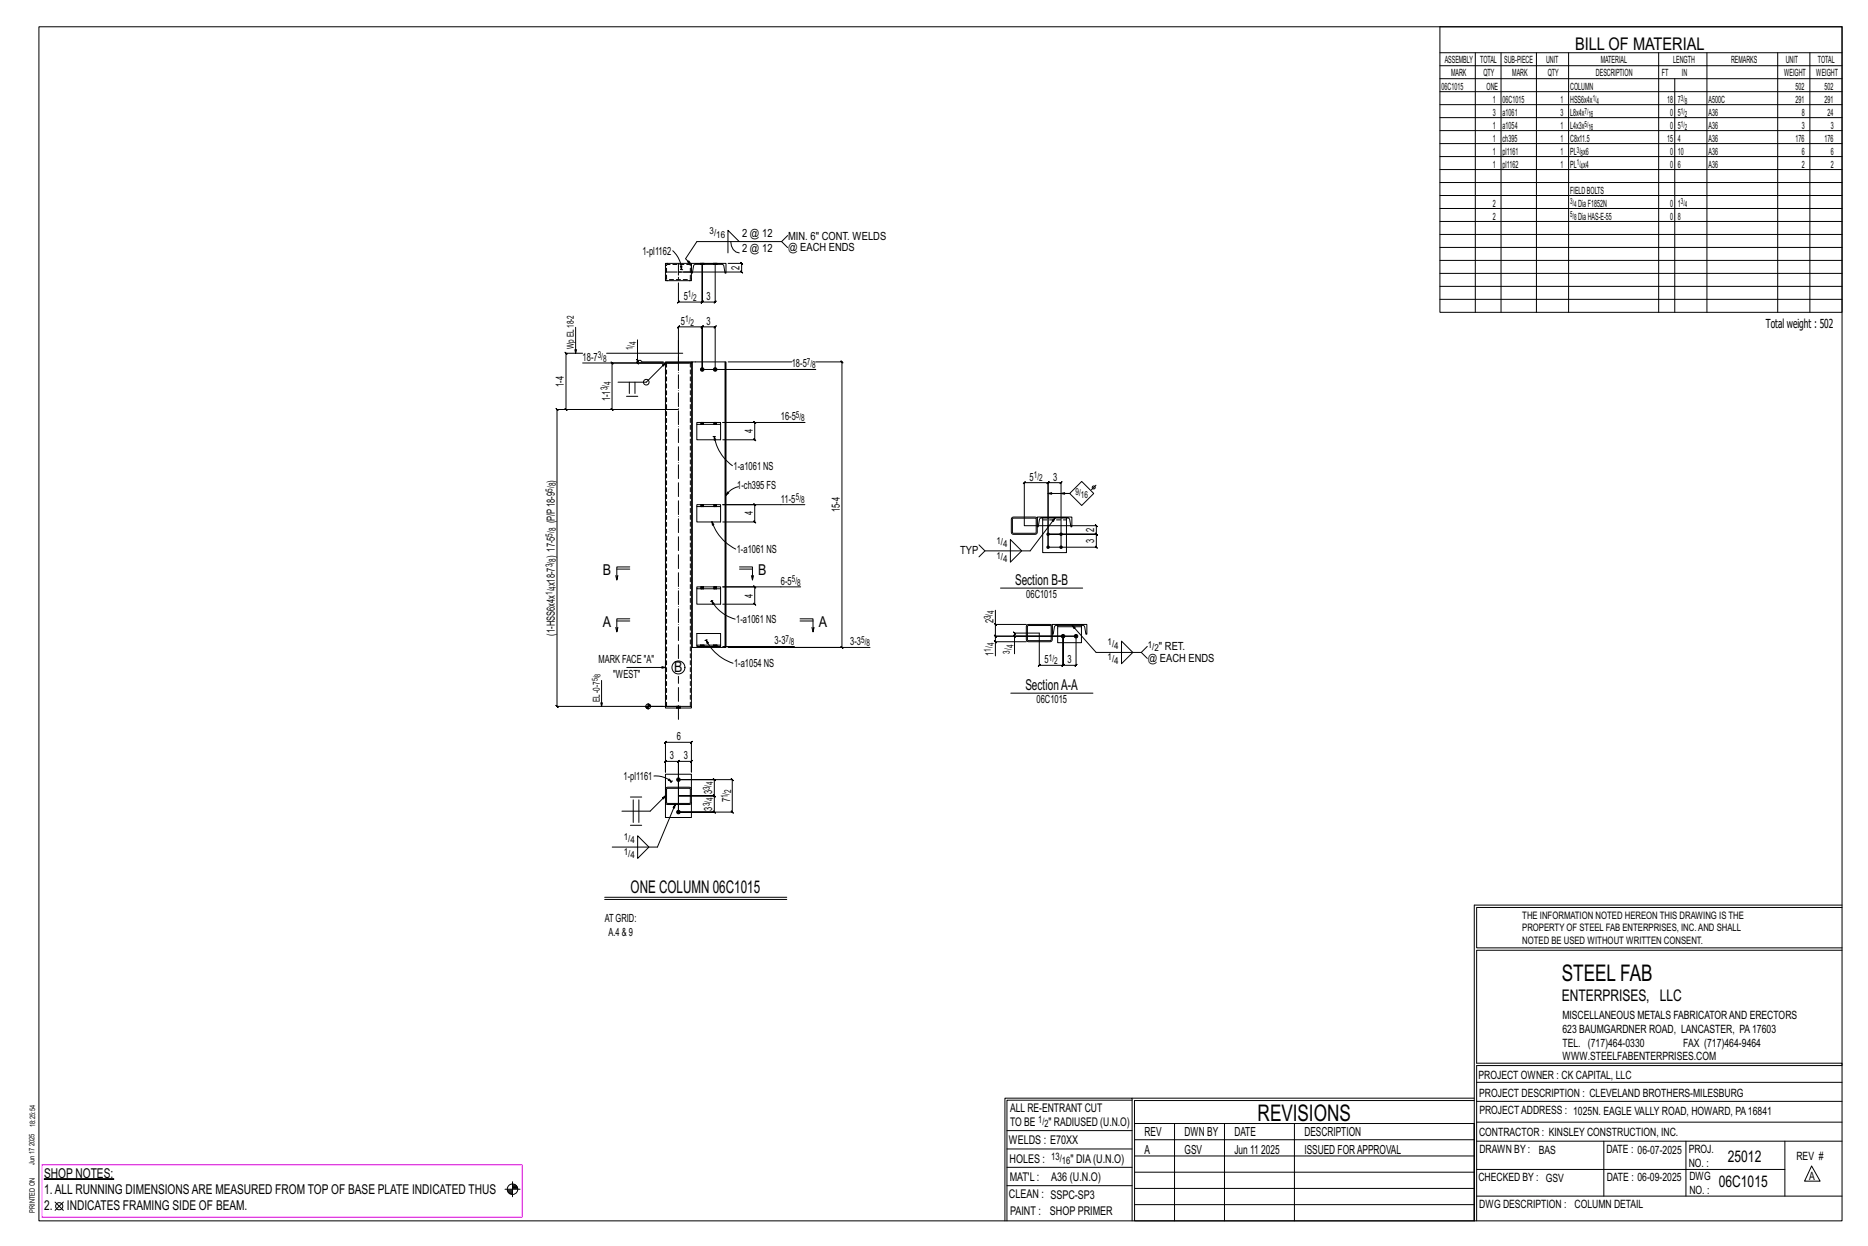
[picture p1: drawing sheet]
<svg xmlns="http://www.w3.org/2000/svg" width="914mm" height="610mm" viewBox="0 0 914 610" stroke-linecap="round" stroke-linejoin="round" font-family="sans-serif">
<g fill="#000" stroke="#000" stroke-width=".49">
<path d="M22 577h34z"/>
<circle cx="344" cy="181" r=".9"/>
<circle cx="350" cy="181" r=".9"/>
<circle cx="513" cy="268" r=".6"/>
<circle cx="513" cy="261" r=".6"/>
<circle cx="519" cy="268" r=".6"/>
<circle cx="519" cy="261" r=".6"/>
<circle cx="520" cy="311" r=".9"/>
<circle cx="527" cy="311" r=".9"/>
<circle cx="332" cy="397" r=".9"/>
<circle cx="332" cy="381" r=".9"/>
</g>
<g fill="none" stroke="#000" stroke-width=".49">
<path d="M19 13h883v584h-883zM705 13h197v140h-197zM705 26h197M705 32h197M705 39h197M722 26v127M735 26v127M752 26v127M768 26v127M812 26v127M820 39v114M836 26v127"/>
<path d="M870 26v127M886 26v127M705 45h197M705 51h197M705 58h197M705 64h197M705 70h197M705 77h197M705 83h197M705 89h197M705 96h197M358 118a5 5 0 0 0 4 6"/>
<path d="M362 118l-6-5v11M383 118l3 3M386 115l-3 3h-42l-5 9 2 2M705 102h197M705 108h197M705 115h197M326 129h12v8h-12zM329 123a13 13 0 0 1 5 9M333 132h1M333 130h1v2zM334 132h.1M338 129h17v5l-1-4-1-1h-13l-1 5h-1z"/>
<path d="M343 129h.1M345 129h.1M349 129h.1M350 129v19l1-1-1 1h-6v-1l-1 1h1v-19v19v-1l-1 1h1h-12l1-1-1 1v-10M351 129h.1M356 129h7v-1l1 1h-1v4l1 1-1-1h-31M705 121h197M705 127h197M705 134h197M705 140h197M705 146h197M282 160v13"/>
<path d="M285 173h-8v-1l1 1h-1v27M297 173h37M312 176l1 1zM312 166v10h2v1h11M312 176v2v-1l1 1h-1h13h-40M327 178h10M332 178h-32l-1-1 1 1v22h-1l1 1v-1h2M332 177v-17l1-1-1 1h12h-1l1-1v1v21v-21h-1l1-1v1h6l1-1-1 1v21M338 177h-12v1h12v168M339 177l-1 1M355 177h-16v140h16v-140v140M356 177h32"/>
<path d="M399 177h13l1 1-1-1v140v-1l1 1h-1h-56h70M277 200l1 1zM303 187h13l10-9-1 1h-1l2-1v168M307 194h5M308 187v6M311 187v6M344 181h55h-11M332 200h-59h-1l1 1v-1v146l-1-1 1 1h59M341 207h12v1h-12zM341 208v7h12v-7M343 207h.1M343 208h.1"/>
<path d="M344 207h.1M344 208h.1M349 214h1M349 207h.1M349 208h.1M350 214v1zM350 214a22 22 0 0 0 9 14M350 214h.1M351 207h.1M351 208h.1M382 207h12h-40h15v-1l1 1h-1v8l1 1-1-1h-15M361 238l-3 2-3 2"/>
<path d="M501 237v-1v21h36h-1l1 1v-1v4h-1l1 1v-1h-24h24h-1l1 1v-1v7l-1-1 1 1h-24v-32h1l-1 1v-1h-12h1zM536 237l-2 3M341 247h12v1h-12zM341 248v7h12v-7M343 247h.1M343 248h.1M344 247h.1M344 248h.1M348 255l1 2zM348 255a23 23 0 0 0 12 14M349 247h.1M349 248h.1"/>
<path d="M351 247h.1M351 248h.1M356 241h1l-2 1zM394 247h-40h15v-1l1 1h-1v8l1 1-1-1h-15M495 253h12l1 1v7h-1h-11l-1-1zM496 254h11v7h-11zM508 253h17v5h-1v-4l-1-1h-14l-1 5zM510 253v17h12v-17M513 241h11h-5M516 253l-12 17h-22l-3-3M524 241l6-5 5 5-5 6zM302 278h6"/>
<path d="M308 277h-6v7v-2M362 277h6v7l1-2M362 278h6M482 270l-3 2M495 264l5 6-5 5zM513 268v-32v1l1-1h-1h6v1l1-1h-1v32M301 282l1 2M341 287h12v1h-12zM341 288v8h12v-8M343 287h.1M343 288h.1M344 287h.1"/>
<path d="M344 288h.1M348 294l2 1-1 1zM348 294a19 19 0 0 0 12 9M348 294h.1M349 294h-1M349 287h.1M349 288h.1M351 287h.1M351 288h.1M368 282v2M392 287h-38h15l1 1-1-1v9v-1l1 1h-1h-15M487 299v7h15"/>
<path d="M490 288h40M301 307l1 2M302 304h6M308 303h-6v6v-2M338 317h1M341 316h12h-12zM341 316v-6h12v6M343 316h.1M345 316h.1M346 313l1 2h-1zM346 313a23 23 0 0 0 13 11M346 313h-1"/>
<path d="M346 313h.1M349 316h.1M351 316h.1M354 316h35M392 303h6v6l1-2M392 304h6M397 307l1 2M487 313l1 1zM487 305l1 1zM487 306v5l1 1-1-1h40M496 311l1 1zM497 311v-1l-1-1 1 1h12v16h-1l1-1v1h11l1-1-1 1v-15v15l1-1-1 1h7h-1l1-1v1v-15"/>
<path d="M502 314h-15v7M503 306h11l1 1v6l-1 1h-11l-1-1zM503 306h11l1 7h-12zM515 306h17v4l-1-4h-1h-13l-1 4h-1zM518 306v1h11v-1M518 307v7h11v-7M520 311h-23v9M525 306l12 13h22l3-3M527 311h-40l1 1-1-1v3M549 314l6 5-6 6zM559 319l3 3M294 333v13"/>
<path d="M307 327h19M495 339h40M316 346h9M316 346h1M317 347h.1M317 344v3M317 345h1M326 346h12h-12zM331 346h.1M333 346h.1M320 380a12 12 0 0 1 9 2M326 363l-1 1 1-1h12v1l1-1h-1v15v-6h1l-1 1v-1h-6h1l-1 1v-1v25v-25h1l-1 1v-1h-6l-1 1 1-1v6z"/>
<path d="M309 390h5M310 391v11M313 391v11M326 393v7h12v-7M326 386v-7h12v14l-1 1h-11v-1v-7l1-1h10l1 1M326 389l-8 8h-14M326 386h12v7h-11zM328 381l1 1h-2zM329 382l-1 1M329 382h.1M331 394l-9 20h-22M332 381h26l1 1-1-1v16l1 1-1-1h-26h18v1l-1-1h1v-8v1l-1-1h1h-18h18v1l-1-1h1v-8v1l-1-1h1z"/>
<path d="M309 404h5M312 409l6 5-6 6zM296 439h89M296 440h89M722 443v154M722 443h180M902 444h-179v20h179M902 465h-179v55h179v1h-179v76M554 538h-61v59M554 537h168M722 538h-167v13M723 539h179"/>
<path d="M723 530h179M493 553h61M555 550h167v47h-167zM555 558h167M575 550v47M599 550v47M634 550v47M723 549h179M723 558h179M785 558v27M825 558v27M874 558v27"/>
<path d="M251 578v8M251 580h1M493 571h61M493 562h61M555 573h167M555 566h167M723 572h151M887 570l4 8h-8zM27 588l4 4M31 588l-4 4M247 582h8M248 582h3"/>
<path d="M248 583h3M249 583h2M249 584h2M251 581h2M251 580h2M492 597v-60h62v60M493 580h61M555 589h167M555 581h167M723 585h179"/>
<circle cx="316" cy="187" r="1.4"/>
<circle cx="535" cy="238" r=".7"/>
<circle cx="332" cy="327" r="3"/>
<circle cx="317" cy="346" r="1.2"/>
<circle cx="29" cy="590" r="1.8"/>
<circle cx="251" cy="582" r="2.6"/>
</g>
<path d="M21 570h235v26h-235z" fill="none" stroke="#f0f" stroke-width=".5"/>
<g fill="none" stroke="#000" stroke-width=".49" stroke-dasharray="2 1.4">
<path d="M326 136l1 1M326 130h.1M326 130l12-1v7l-11 1zM327 129l-1 1M337 137l1-1M338 130l-1-1M343 129h.1M343 129h1zM344 129h.1M344 129h1M345 129h.1M349 129h.1"/>
<path d="M350 129h.1M350 129h1M351 129h.1M338 178v168M343 207v1M343 207h.1M344 207l-1 1M344 207v1zM344 208h.1M344 207v1M344 207h.1M344 208v-1"/>
<path d="M349 207v1M349 207h1M350 207l-1 1M350 207v1M350 207v1zM350 208h.1M351 207v1M351 207h.1M351 208h.1M351 208v-1M343 247v1M343 247h.1"/>
<path d="M344 247l-1 1M344 247v1zM344 248h.1M344 247v1M344 247h.1M344 248v-1M349 247v1M349 247h1M350 247l-1 1M350 247v1M350 247v1zM350 248h.1"/>
<path d="M351 247v1M351 247h.1M351 248h.1M351 248v-1M510 254h12M343 287v1M343 287h.1M344 287l-1 1M344 287v1zM344 288h.1M344 287v1M344 287h.1"/>
<path d="M344 288v-1M349 287v1M349 287h1M350 287l-1 1M350 287v1M350 287v1zM350 288h.1M351 287v1M351 287h.1M351 288h.1M351 288v-1M343 316h.1"/>
<path d="M343 316h1zM344 316h.1M344 316h1M345 316h.1M349 316h.1M350 316h.1M350 316h1M351 316h.1M326 346v-168M331 346h.1M332 346h.1M332 346h1"/>
<path d="M333 346h.1M326 386h.1"/>
</g>
<path d="M332 322v-156M332 352v-21" fill="none" stroke="#000" stroke-width=".49" stroke-dasharray="6.8 1 0 1"/>
<path d="M326 133h13M332 129v8" fill="none" stroke="#000" stroke-width=".49" stroke-dasharray="5.8 1 1 1"/>
<g font-size="11.2">
<text x="764" y="480">STEEL FAB</text>
<text x="616" y="548">REVISIONS</text>
</g>
<g font-size="8.6">
<text x="771" y="24">BILL OF MATERIAL</text>
<text x="309" y="437">ONE COLUMN 06C1015</text>
</g>
<g font-size="7.9">
<text x="765" y="490">ENTERPRISES, LLC</text>
<text x="846" y="569">25012</text>
<text x="841" y="581">06C1015</text>
</g>
<g font-size="7.3">
<text x="295" y="281">B</text>
<text x="371" y="281">B</text>
<text x="497" y="286">Section B-B</text>
<text x="295" y="307">A</text>
<text x="401" y="307">A</text>
<text x="330" y="329">B</text>
<text x="502" y="337">SectionA-A</text>
</g>
<g font-size="6.6">
<text x="22" y="576">SHOP NOTES:</text>
<text x="22" y="584">1.ALL RUNNING DIMENSIONSARE MEASURED FROM TOP OF BASE PLATE INDICATED THUS</text>
<text x="22" y="592">2.</text>
<text x="33" y="592">INDICATES FRAMING SIDE OF BEAM.</text>
</g>
<g font-size="6.1">
<text x="864" y="161">Total weight : 502</text>
<text x="560" y="556">REV</text>
<text x="580" y="556">DWN BY</text>
<text x="604" y="556">DATE</text>
<text x="639" y="556">DESCRIPTION</text>
<text x="560" y="564">A</text>
<text x="580" y="564">GSV</text>
<text x="604" y="564">Jun 11</text>
<text x="617" y="564">2025</text>
<text x="639" y="564">ISSUED FORAPPROVAL</text>
</g>
<g font-size="5.9">
<text x="494" y="560">WELDS : E70XX</text>
<text x="494" y="569">HOLES :</text>
<text x="524" y="569">&quot; DIA(U.N.O)</text>
<text x="494" y="578">MAT'L :</text>
<text x="515" y="578">A36 (U.N.O)</text>
<text x="494" y="586">CLEAN : SSPC-SP3</text>
<text x="495" y="595">PAINT :</text>
<text x="514" y="595">SHOP PRIMER</text>
</g>
<g font-size="5.8">
<text x="494" y="544">ALL RE-ENTRANT CUT</text>
<text x="494" y="551">TO BE</text>
<text x="513" y="551">&quot; RADIUSED (U.N.O)</text>
</g>
<g font-size="5.6">
<text x="765" y="499">MISCELLANEOUS METALS FABRICATORAND ERECTORS</text>
<text x="765" y="505">623 BAUMGARDNER ROAD, LANCASTER, PA17603</text>
<text x="765" y="512">TEL. (717)464-0330</text>
<text x="824" y="512">FAX (717)464-9464</text>
<text x="765" y="519">WWW.STEELFABENTERPRISES.COM</text>
<text x="724" y="528">PROJECT OWNER : CK CAPITAL, LLC</text>
<text x="724" y="537">PROJECT DESCRIPTION : CLEVELAND BROTHERS-MILESBURG</text>
<text x="724" y="545">PROJECTADDRESS : 1025N. EAGLE VALLY ROAD, HOWARD, PA16841</text>
<text x="724" y="556">CONTRACTOR : KINSLEY CONSTRUCTION, INC.</text>
<text x="724" y="564">DRAWN BY :</text>
<text x="753" y="564">BAS</text>
<text x="786" y="564">DATE : 06-07-2025</text>
<text x="827" y="564">PROJ.</text>
<text x="879" y="568">REV #</text>
<text x="827" y="571">NO. :</text>
<text x="724" y="578">CHECKED BY : GSV</text>
<text x="787" y="578">DATE : 06-09-2025</text>
<text x="827" y="578">DWG</text>
<text x="886" y="578">A</text>
<text x="827" y="584">NO. :</text>
<text x="724" y="591">DWG DESCRIPTION : COLUMN DETAIL</text>
</g>
<g font-size="5.5">
<text x="363" y="116">2 @ 12</text>
<text x="386" y="117">MIN. 6&quot; CONT. WELDS</text>
<text x="314" y="125">1-pl1162</text>
<text x="363" y="123">2 @ 12</text>
<text x="386" y="123">@ EACH ENDS</text>
<text x="362" y="132" transform="rotate(-90 362 132)">2</text>
<text x="335" y="147">5</text>
<text x="346" y="147">3</text>
<text x="333" y="159">5</text>
<text x="346" y="159">3</text>
<text x="285" y="177">18-7</text>
<text x="388" y="180">18-5</text>
<text x="276" y="189" transform="rotate(-90 276 189)">1-4</text>
<text x="299" y="196" transform="rotate(-90 299 196)">1-1</text>
<text x="382" y="206">16-5</text>
<text x="368" y="212" transform="rotate(-90 368 212)">4</text>
<text x="359" y="230">1-a1061 NS</text>
<text x="272" y="236" transform="rotate(-90 272 236)">)</text>
<text x="361" y="239">1-ch395 FS</text>
<text x="504" y="235">5</text>
<text x="516" y="235">3</text>
<text x="382" y="246">11-5</text>
<text x="411" y="251" transform="rotate(-90 411 251)">15-4</text>
<text x="272" y="256" transform="rotate(-90 272 256)">(P/P18-9</text>
<text x="368" y="252" transform="rotate(-90 368 252)">4</text>
<text x="536" y="260" transform="rotate(-90 536 260)">2</text>
<text x="536" y="266" transform="rotate(-90 536 266)">3</text>
<text x="272" y="273" transform="rotate(-90 272 273)">) 17-5</text>
<text x="361" y="271">1-a1061 NS</text>
<text x="470" y="271">TYP</text>
<text x="272" y="287" transform="rotate(-90 272 287)">x18-7</text>
<text x="382" y="286">6-5</text>
<text x="368" y="292" transform="rotate(-90 368 292)">4</text>
<text x="502" y="293">06C1015</text>
<text x="360" y="305">1-a1061 NS</text>
<text x="486" y="305" transform="rotate(-90 486 305)">2</text>
<text x="272" y="311" transform="rotate(-90 272 311)">(1-HSS6x4x</text>
<text x="379" y="315">3-3</text>
<text x="416" y="316">3-3</text>
<text x="486" y="321" transform="rotate(-90 486 321)">1</text>
<text x="562" y="324">@ EACH ENDS</text>
<text x="567" y="318">&quot; RET.</text>
<text x="293" y="325">MARK FACE &quot;A&quot;</text>
<text x="359" y="326">1-a1054 NS</text>
<text x="511" y="325">5</text>
<text x="523" y="325">3</text>
<text x="300" y="332">&quot;WEST&quot;</text>
<text x="507" y="344">06C1015</text>
<text x="331" y="362">6</text>
<text x="328" y="372">3</text>
<text x="335" y="372">3</text>
<text x="305" y="382">1-pl1161</text>
<text x="349" y="389" transform="rotate(-90 349 389)">3</text>
<text x="357" y="393" transform="rotate(-90 357 393)">7</text>
<text x="349" y="397" transform="rotate(-90 349 397)">3</text>
<text x="296" y="451">AT GRID:</text>
<text x="298" y="458">A.4 &amp; 9</text>
</g>
<g font-size="5">
<text x="745" y="450">THE INFORMATION NOTED HEREON THIS DRAWING IS THE</text>
<text x="745" y="456">PROPERTY OF STEEL FAB ENTERPRISES, INC.AND SHALL</text>
<text x="745" y="462">NOTED BE USED WITHOUT WRITTEN CONSENT.</text>
<text x="508" y="550">1/</text>
<text x="511" y="551">2</text>
<text x="515" y="568">13/</text>
<text x="520" y="570">16</text>
</g>
<g font-size="4.9">
<text x="707" y="31">ASSEMBLY</text>
<text x="725" y="31">TOTAL</text>
<text x="736" y="31">SUB-PIECE</text>
<text x="757" y="31">UNIT</text>
<text x="784" y="31">MATERIAL</text>
<text x="819" y="31">LENGTH</text>
<text x="847" y="31">REMARKS</text>
<text x="874" y="31">UNIT</text>
<text x="890" y="31">TOTAL</text>
<text x="710" y="37">MARK</text>
<text x="726" y="37">QTY</text>
<text x="740" y="37">MARK</text>
<text x="758" y="37">QTY</text>
<text x="781" y="37">DESCRIPTION</text>
<text x="814" y="37">FT</text>
<text x="823" y="37">IN</text>
<text x="873" y="37">WEIGHT</text>
<text x="889" y="37">WEIGHT</text>
<text x="706" y="44">06C1015</text>
<text x="728" y="44">ONE</text>
<text x="769" y="44">COLUMN</text>
<text x="879" y="44">502</text>
<text x="893" y="44">502</text>
<text x="731" y="50">1</text>
<text x="736" y="50">06C1015</text>
<text x="764" y="50">1</text>
<text x="769" y="50">HSS6x4x</text>
<text x="816" y="50">18</text>
<text x="821" y="50">7</text>
<text x="836" y="50">A500C</text>
<text x="879" y="50">291</text>
<text x="893" y="50">291</text>
<text x="731" y="57">3</text>
<text x="736" y="57">a1061</text>
<text x="764" y="57">3</text>
<text x="769" y="57">L8x4x</text>
<text x="818" y="57">0</text>
<text x="821" y="57">5</text>
<text x="836" y="57">A36</text>
<text x="882" y="57">8</text>
<text x="895" y="57">24</text>
<text x="731" y="63">1</text>
<text x="736" y="63">a1054</text>
<text x="764" y="63">1</text>
<text x="769" y="63">L4x3x</text>
<text x="818" y="63">0</text>
<text x="821" y="63">5</text>
<text x="836" y="63">A36</text>
<text x="882" y="63">3</text>
<text x="896" y="63">3</text>
<text x="731" y="69">1</text>
<text x="736" y="69">ch395</text>
<text x="764" y="69">1</text>
<text x="769" y="69">C8x11.5</text>
<text x="816" y="69">15</text>
<text x="821" y="69">4</text>
<text x="836" y="69">A36</text>
<text x="879" y="69">176</text>
<text x="893" y="69">176</text>
<text x="731" y="76">1</text>
<text x="736" y="76">pl1161</text>
<text x="764" y="76">1</text>
<text x="769" y="76">PL x6</text>
<text x="818" y="76">0</text>
<text x="821" y="76">10</text>
<text x="836" y="76">A36</text>
<text x="882" y="76">6</text>
<text x="896" y="76">6</text>
<text x="731" y="82">1</text>
<text x="736" y="82">pl1162</text>
<text x="764" y="82">1</text>
<text x="769" y="82">PL x4</text>
<text x="818" y="82">0</text>
<text x="821" y="82">6</text>
<text x="836" y="82">A36</text>
<text x="882" y="82">2</text>
<text x="896" y="82">2</text>
<text x="769" y="95">FIELDBOLTS</text>
<text x="731" y="101">2</text>
<text x="772" y="101">DiaF1852N</text>
<text x="818" y="101">0</text>
<text x="821" y="101">1</text>
<text x="731" y="107">2</text>
<text x="772" y="107">DiaHAS-E-55</text>
<text x="818" y="107">0</text>
<text x="821" y="107">8</text>
</g>
<g font-size="4.7">
<text x="347" y="115">3/</text>
<text x="351" y="116">16</text>
<text x="337" y="146">1/</text>
<text x="339" y="147">2</text>
<text x="335" y="158">1/</text>
<text x="338" y="159">2</text>
<text x="281" y="171" transform="rotate(-90 281 171)">Wp EL18-2</text>
<text x="310" y="171" transform="rotate(-90 310 171)">1/</text>
<text x="311" y="169" transform="rotate(-90 311 169)">4</text>
<text x="293" y="175">3/</text>
<text x="295" y="177">8</text>
<text x="395" y="179">7/</text>
<text x="398" y="180">8</text>
<text x="297" y="191" transform="rotate(-90 297 191)">3/</text>
<text x="299" y="188" transform="rotate(-90 299 188)">4</text>
<text x="390" y="204">5/</text>
<text x="392" y="206">8</text>
<text x="506" y="234">1/</text>
<text x="272" y="238" transform="rotate(-90 272 238)">8</text>
<text x="509" y="236">2</text>
<text x="270" y="241" transform="rotate(-90 270 241)">5/</text>
<text x="390" y="245">5/</text>
<text x="526" y="242">9/</text>
<text x="529" y="244">16</text>
<text x="392" y="246">8</text>
<text x="270" y="263" transform="rotate(-90 270 263)">5/</text>
<text x="272" y="260" transform="rotate(-90 272 260)">8</text>
<text x="488" y="266">1/</text>
<text x="491" y="268">4</text>
<text x="272" y="275" transform="rotate(-90 272 275)">8</text>
<text x="488" y="273">1/</text>
<text x="491" y="275">4</text>
<text x="270" y="278" transform="rotate(-90 270 278)">3/</text>
<text x="388" y="285">5/</text>
<text x="390" y="287">8</text>
<text x="270" y="291" transform="rotate(-90 270 291)">1/</text>
<text x="272" y="288" transform="rotate(-90 272 288)">4</text>
<text x="485" y="303" transform="rotate(-90 485 303)">3/</text>
<text x="487" y="300" transform="rotate(-90 487 300)">4</text>
<text x="385" y="314">7/</text>
<text x="387" y="316">8</text>
<text x="422" y="315">5/</text>
<text x="424" y="316">8</text>
<text x="487" y="316" transform="rotate(-90 487 316)">4</text>
<text x="496" y="317" transform="rotate(-90 496 317)">4</text>
<text x="542" y="316">1/</text>
<text x="545" y="317">4</text>
<text x="562" y="317">1/</text>
<text x="485" y="319" transform="rotate(-90 485 319)">1/</text>
<text x="494" y="320" transform="rotate(-90 494 320)">3/</text>
<text x="513" y="323">1/</text>
<text x="542" y="323">1/</text>
<text x="565" y="319">2</text>
<text x="516" y="325">2</text>
<text x="545" y="325">4</text>
<text x="294" y="343" transform="rotate(-90 294 343)">EL-0-7</text>
<text x="349" y="384" transform="rotate(-90 349 384)">4</text>
<text x="347" y="387" transform="rotate(-90 347 387)">3/</text>
<text x="358" y="388" transform="rotate(-90 358 388)">2</text>
<text x="347" y="394" transform="rotate(-90 347 394)">3/</text>
<text x="349" y="392" transform="rotate(-90 349 392)">4</text>
<text x="356" y="391" transform="rotate(-90 356 391)">1/</text>
<text x="305" y="411">1/</text>
<text x="309" y="413">4</text>
<text x="305" y="418">1/</text>
<text x="309" y="420">4</text>
</g>
<g font-size="4.2">
<text x="780" y="49">1/</text>
<text x="781" y="51">4</text>
<text x="823" y="49">3/</text>
<text x="825" y="51">8</text>
<text x="776" y="56">7/</text>
<text x="778" y="57">16</text>
<text x="823" y="56">1/</text>
<text x="825" y="57">2</text>
<text x="776" y="62">5/</text>
<text x="778" y="63">16</text>
<text x="823" y="62">1/</text>
<text x="825" y="63">2</text>
<text x="772" y="75">3/</text>
<text x="774" y="76">8</text>
<text x="772" y="81">1/</text>
<text x="774" y="82">4</text>
<text x="769" y="100">3/</text>
<text x="770" y="101">4</text>
<text x="823" y="100">3/</text>
<text x="825" y="101">4</text>
<text x="769" y="106">5/</text>
<text x="770" y="108">8</text>
</g>
<g font-size="4">
<text x="293" y="333" transform="rotate(-90 293 333)">5/</text>
<text x="294" y="331" transform="rotate(-90 294 331)">8</text>
</g>
<g font-size="3.7">
<text x="17" y="551" transform="rotate(-90 17 551)">18:25:54</text>
<text x="17" y="561" transform="rotate(-90 17 561)">2025</text>
<text x="17" y="570" transform="rotate(-90 17 570)">Jun 17</text>
<text x="17" y="593" transform="rotate(-90 17 593)">PRINTED ON</text>
</g>
</svg>
